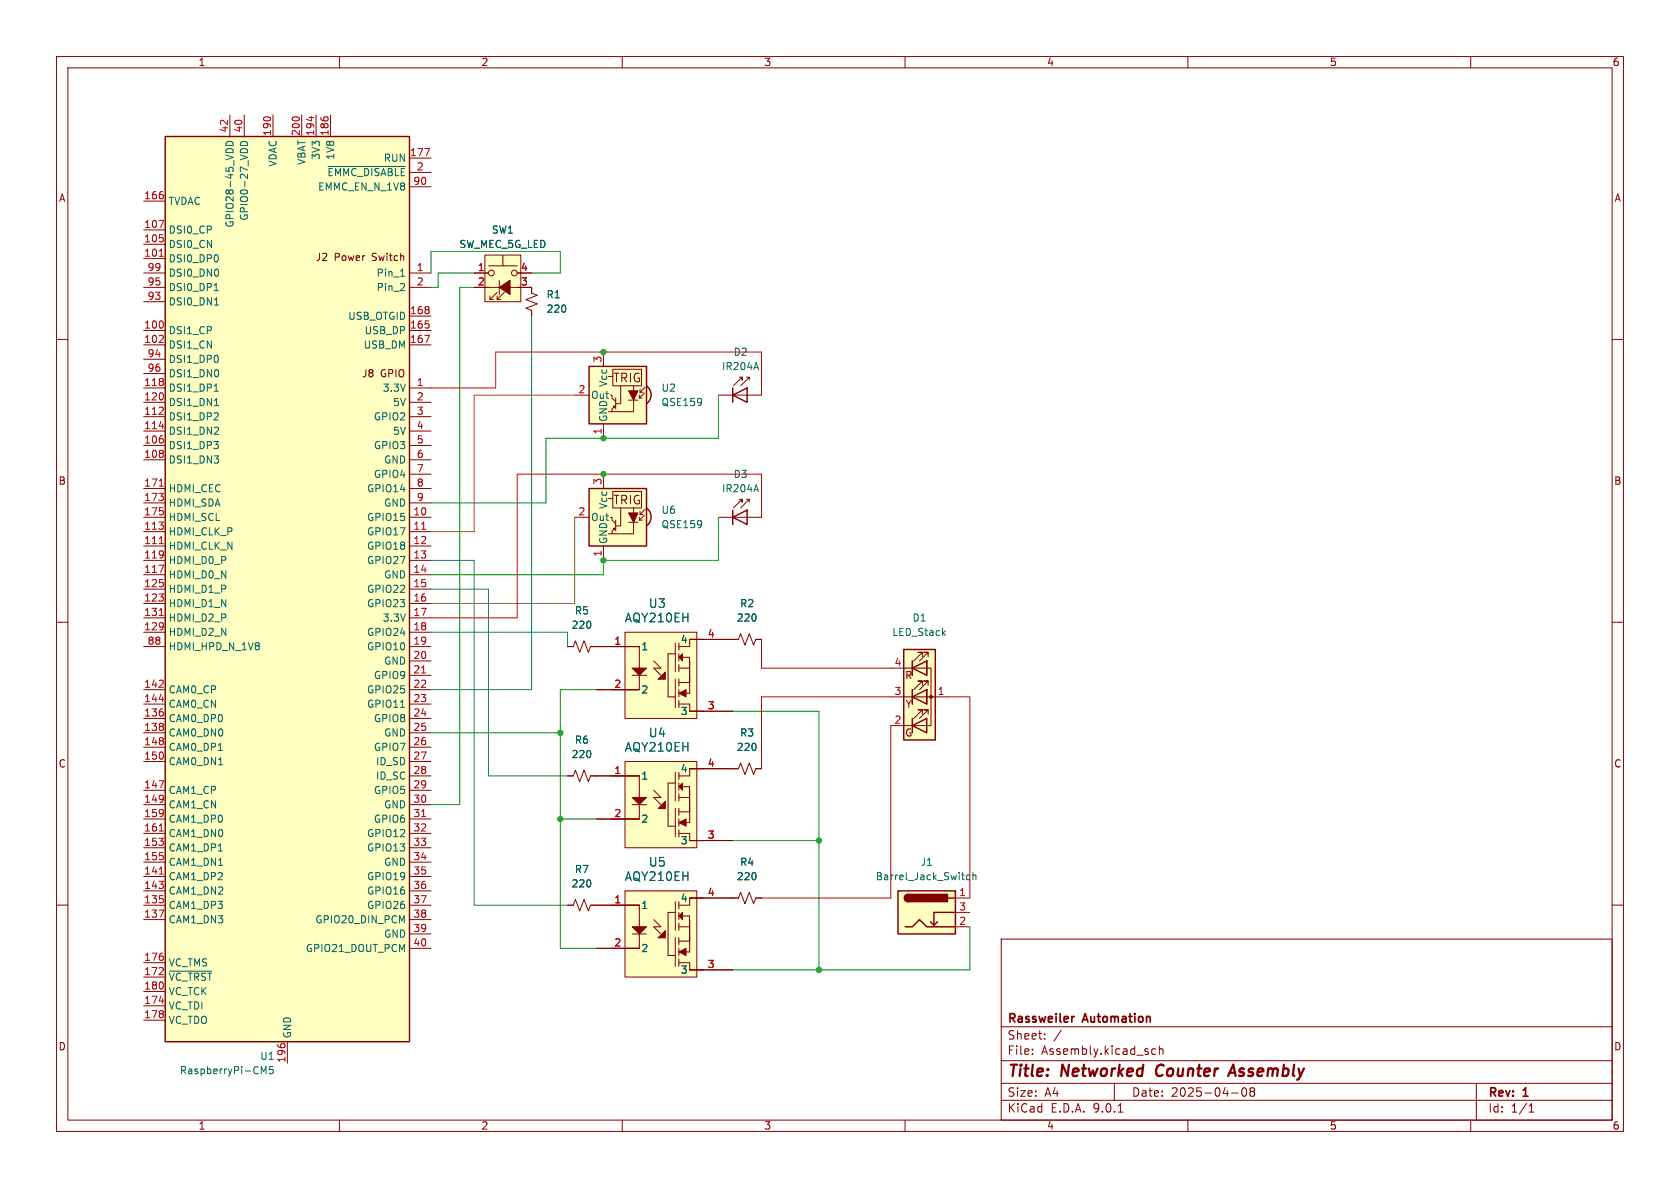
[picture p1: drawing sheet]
<svg xmlns="http://www.w3.org/2000/svg" width="297mm" height="210mm" viewBox="0 0 297 210" stroke-linecap="round" stroke-linejoin="round" font-family="sans-serif">
<g fill="none" stroke="#840000" stroke-width=".18">
<path d="M10 10h277v190h-277zM12 12h273v186h-273zM60 10v2M110 10v2M160 10v2M210 10v2M260 10v2M10 60h2M285 60h2M10 110h2M285 110h2M10 160h2"/>
<path d="M177 166h108v32h-108zM285 160h2M60 198v2M110 198v2M160 198v2M177 194.5h108M177 191.5h108M177 187.5h108M177 181.5h108M182.5 186.3v.1M182.5 185.5v.1M184.7 183.6v.1"/>
<path d="M184.7 182.8v.1M187.6 182.1l-1.3 2M197 191.5v3M197.7 196.6h.8M203.6 186.1l.3 .3 .4-.1M204.3 185.5l-.4-.1-.3 .3M205 185.5l.2-.1 .3 .1 .1 .9M205 184.9v1.5M210 198v2M217.7 193.2h1.2M219.7 192.4a.81 .81 0 0 0 .3 1.4l.2-.1 .2-.5-.2-.8M221 192.4v.3l.2 .2"/>
<path d="M221.2 192.9l-.2 .3v.5l.2 .1 .5-.1 .1-.2-.1-.4-.2-.2M221.2 192.9h.3M221.7 192.4l.1 .3-.3 .2M260 198v2M261 191.5v6.5M270.3 196.6h.9M270.3 195.5l.4-.4v1.5"/>
</g>
<path d="M204.7 188.5a1.27 1.27 0 0 0-.1 1.6M217.1 190.2l.9-2 .4 2M217.4 189.6h.9" fill="none" stroke="#840000" stroke-width=".4"/>
<path d="M189.9 179.7l-.3 .1" fill="none" stroke="#840000" stroke-width=".3"/>
<path d="M29.2 24.1h43.2v160.1h-43.2z" fill="#ffffc2"/>
<path d="M29.2 24.1h43.2v160.1h-43.2z" fill="none" stroke="#840000" stroke-width=".25"/>
<g fill="none" stroke="#840000" stroke-width=".18">
<path d="M25.4 35.6h3.8M40.6 20.3v3.8M43.2 20.3v3.8M48.3 20.3v3.8M53.3 20.3v3.8M55.9 20.3v3.8M58.4 20.3v3.8M72.4 27.9h3.8M72.4 30.5h3.8M72.4 33h3.8M25.4 48.3h3.8M25.4 50.8h3.8"/>
<path d="M25.4 58.4h3.8M25.4 40.6h3.8M25.4 43.2h3.8M25.4 45.7h3.8M25.4 53.3h3.8M57.5 44.8l.3 .2-.1 .3-.7 .7h.8M64.5 45.2l-.4 .2M71 45.2l.4 .2v.6M72.4 48.3h3.8M72.4 50.8h3.8M72.4 55.9h3.8M72.4 58.4h3.8"/>
<path d="M25.4 61h3.8M25.4 68.6h3.8M25.4 71.1h3.8M25.4 73.7h3.8M25.4 76.2h3.8M25.4 78.7h3.8M25.4 63.5h3.8M25.4 66h3.8M72.4 61h3.8M72.4 68.6h3.8M72.4 71.1h3.8M72.4 73.7h3.8"/>
<path d="M72.4 76.2h3.8M72.4 78.7h3.8M25.4 81.3h3.8M25.4 86.4h3.8M25.4 88.9h3.8M25.4 91.4h3.8M25.4 94h3.8M25.4 96.5h3.8M25.4 99.1h3.8M72.4 81.3h3.8M72.4 83.8h3.8M72.4 86.4h3.8"/>
<path d="M72.4 88.9h3.8M72.4 91.4h3.8M72.4 94h3.8M72.4 96.5h3.8M72.4 99.1h3.8M25.4 101.6h3.8M25.4 104.1h3.8M25.4 106.7h3.8M25.4 109.2h3.8M25.4 111.8h3.8M25.4 114.3h3.8M72.4 101.6h3.8"/>
<path d="M72.4 104.1h3.8M72.4 106.7h3.8M72.4 109.2h3.8M72.4 111.8h3.8M72.4 114.3h3.8M72.4 116.8h3.8M72.4 119.4h3.8M25.4 121.9h3.8M25.4 124.5h3.8M25.4 127h3.8M25.4 129.5h3.8M25.4 132.1h3.8"/>
<path d="M25.4 134.6h3.8M25.4 139.7h3.8M72.4 121.9h3.8M72.4 124.5h3.8M72.4 127h3.8M72.4 129.5h3.8M72.4 132.1h3.8M72.4 134.6h3.8M72.4 137.2h3.8M72.4 139.7h3.8M100.3 137.2h1l.4-1.1 .8 2.1 .8-2.1 .7 2.1 .4-1h1M25.4 142.2h3.8"/>
<path d="M25.4 144.8h3.8M25.4 147.3h3.8M25.4 149.9h3.8M25.4 152.4h3.8M25.4 154.9h3.8M25.4 157.5h3.8M72.4 142.2h3.8M72.4 144.8h3.8M72.4 147.3h3.8M72.4 149.9h3.8M72.4 152.4h3.8M72.4 154.9h3.8"/>
<path d="M72.4 157.5h3.8M25.4 160h3.8M25.4 162.6h3.8M25.4 170.2h3.8M25.4 172.7h3.8M25.4 175.3h3.8M25.4 177.8h3.8M72.4 160h3.8M72.4 162.6h3.8M72.4 165.1h3.8M72.4 167.6h3.8M25.4 180.3h3.8"/>
<path d="M50.8 184.2v3.8"/>
</g>
<g fill="none" stroke="#a90000" stroke-width=".18">
<path d="M28.1 39h.8l-.5 1.2M55 20.6v.8M75.1 26.3h.8l-.5 1.2M28.2 45.3h.7M28.8 59.4v.4M75.1 59.3h.8l-.5 1.2M28.1 60.5h.8M28.1 73.2h.8M28.2 75.4h.7M28.8 72.1v.4M28.1 99.9h.8l-.5 1.3M28.2 85.9h.7"/>
<path d="M28.2 96.1h.7M74.5 93.6h.8M28.2 108.8h.7M74.5 119h.8M28.1 121.5h.8M28.1 138h.8l-.5 1.3M28.2 123.6h.7M28.8 120.4v.4M28.2 146.9h.7M28.2 154.5h.7M74.5 144.4h.8M28.1 160.9h.8l-.5 1.2"/>
<path d="M28.1 172.3h.8M28.2 177h.7M28.8 171.2v.4"/>
</g>
<g fill="none" stroke="#006464" stroke-width=".18">
<path d="M40.1 25.1a.66 .66 0 0 1 .8-.1 .66 .66 0 0 1 .3 .7h-1.3zM42.7 25.1a.66 .66 0 0 1 .7-.1 .66 .66 0 0 1 .4 .7h-1.3zM58 29.4h13.7M37.9 51.4h.7M37.9 53.9h.7M70.8 51.4h.7M70.8 48.8h.7M71.5 50.2v.5M37.9 69.2h.7M37.9 71.7h.7M70.8 125h.7M29.9 171.7h7.5"/>
<path d="M71.1 162.8l.4-.9v1.2M46.2 188.5l.4 .9 .4-.9v1.3M48.2 188.5h-.6v.6l.2-.1 .4 .1 .1 .2-.1 .4-.1 .1-.5-.1"/>
</g>
<path d="M85.7 45.1h6.4v8.2h-6.4z" fill="#ffffc2"/>
<g fill="none" stroke="#840000" stroke-width=".18">
<path d="M83.8 50.8h10.2M83.8 48.3h2.6M85.7 45.1h6.4v8.2h-6.4zM86.4 47h5M86.6 52.3v.7h.6M87.9 52.3v.7h.6M87.9 51.7l-1.3 1.3M88.3 49.5v2.6M88.9 45.2v1.8M89.2 51.7l-1.3 1.3M91.4 48.3h2.6"/>
<circle cx="86.9" cy="48.3" r=".51"/>
<circle cx="90.9" cy="48.3" r=".51"/>
</g>
<path d="M88.3 50.8l1.9-1.3v2.6z" fill="#840000" stroke="#840000" stroke-width=".18"/>
<path d="M110.5 111.8h12.7v15.2h-12.7z" fill="#ffffc2"/>
<g fill="none" stroke="#840000" stroke-width=".18">
<path d="M94 50.8v1l1 .4-2 .8 2 .7-2 .8 1 .4v1M100.3 114.3h1l.4-1 .8 2 .8-2 .7 2 .4-1h8.6v7.6h-7.6M110.5 111.8h12.7v15.2h-12.7zM111.8 119.4h2.5M115.6 116.8l1.2 1.3h-1.2l1.2 1.3M119.4 115.6h-1.3v7.6h1.3M119.4 113.7v5M120 118.1h1.9M120 113.7v1.2M120 115.6v1.2M120 117.5v1.2M120 116.2h1.9"/>
<path d="M121.9 116.2v6.4h-1.9M121.9 116.8v3.9h-1.9M134.6 113h-1l-.4 1-.7-2-.8 2-.8-2-.3 1h-8.7v1.3h-1.9M119.4 120v5.1M120 120v1.3M120 121.9v1.3M120 123.8v1.3M120 124.5h1.9v1.2h7.6M100.3 160h1l.4-1 .8 2 .8-2 .7 2 .4-1h1"/>
</g>
<g fill="#840000" stroke="#840000" stroke-width=".18">
<path d="M111.8 118.1h2.5l-1.3 1.3z"/>
<path d="M116.4 120.1l1.2-1.3v1.3z"/>
<path d="M120 122.6l1.3-.7v1.3z"/>
<path d="M120.6 115.6v1.2l-.5-.6z"/>
</g>
<path d="M114.3 89.8a1.97 1.97 0 0 1 0 3.2l-1.2-1.6z" fill="#ffffc2" stroke="#ffffc2" stroke-width=".18"/>
<path d="M104.1 86.4h10.2v10.1h-10.2z" fill="#ffffc2"/>
<path d="M129.5 69.9l2.6-1.3v2.5zM129.5 68.6v2.5M104.1 86.4h10.2v10.1h-10.2zM114.3 89.8a1.97 1.97 0 0 1 0 3.2M129.5 91.4l2.6-1.2v2.5zM129.5 90.2v2.5" fill="none" stroke="#840000" stroke-width=".25"/>
<g fill="none" stroke="#840000" stroke-width=".18">
<path d="M127 69.9h7.6M130.7 66.7h.5v.5v-.5l-1.5 1.5M132 66.7h.5M132.5 67.2v-.5l-1.6 1.5M101.6 91.4h2.5M106.7 83.8v2.6M106.7 96.5v2.6M107.6 88.1h.7M107.9 91.4h.3v.5l.6 .7M108.3 86.9h5.1v2.9h-5.1zM108.5 93.3v.3h.2M108.8 93.2l-.6 .7v.5"/>
<path d="M108.8 91.9v2M109.7 89.8v3.2h-.9M111.1 92.3h1.7M112 89.8v4.6h-4.4M113 91.9h.5M113 91.4v.5M113.2 90.9h.5M113.2 90.4v.5M113.9 91.1l-.9 .8M114 90l-.8 .9M127 91.4h7.6M130.7 88.3h.5v.5v-.5l-1.5 1.5"/>
<path d="M132 88.3h.5M132.5 88.8v-.5l-1.6 1.5"/>
</g>
<path d="M111.1 90.7h1.7l-.8 1.6z" fill="#840000" stroke="#840000" stroke-width=".18"/>
<path d="M133.7 64.1l.4 1.2M133.7 85.7l.4 1.2" fill="none" stroke="#006464" stroke-width=".18"/>
<path d="M114.3 68.2a1.97 1.97 0 0 1 0 3.2l-1.2-1.6z" fill="#ffffc2" stroke="#ffffc2" stroke-width=".18"/>
<path d="M104.1 64.8h10.2v10.1h-10.2z" fill="#ffffc2"/>
<path d="M104.1 64.8h10.2v10.1h-10.2zM114.3 68.2a1.97 1.97 0 0 1 0 3.2" fill="none" stroke="#840000" stroke-width=".25"/>
<g fill="none" stroke="#840000" stroke-width=".18">
<path d="M101.6 69.9h2.5M106.7 62.2v2.6M106.7 74.9v2.6M107.6 66.5h.7M107.9 69.9h.3v.5l.6 .6M108.3 65.3h5.1v2.9h-5.1zM108.5 71.8v.2h.2M108.8 71.6l-.6 .7v.5M108.8 70.4v1.9M109.7 68.2v3.2h-.9M111.1 70.7h1.7M112 68.2v4.6h-4.4"/>
<path d="M113 70.4h.5M113 69.9v.5M113.2 69.3h.5M113.2 68.8v.5M113.9 69.5l-.9 .9M114 68.5l-.8 .8"/>
</g>
<path d="M111.1 69.1h1.7l-.8 1.6z" fill="#840000" stroke="#840000" stroke-width=".18"/>
<path d="M158.7 157.5h10.2v7.6h-10.2z" fill="#ffffc2"/>
<path d="M158.7 157.5h10.2v7.6h-10.2zM160.5 158.1a.64 .64 0 0 0-.6 .7 .64 .64 0 0 0 .6 .6M167.6 158.8h1.3M160 163.8h1.3l1.3-1.2 1.2 1.2h5.1M165.7 162.9l-.6 .7M168.9 161.3h-3.8v2.3l-.6-.7" fill="none" stroke="#840000" stroke-width=".25"/>
<g fill="#840000" stroke="#840000" stroke-width=".25">
<path d="M160.1 158.3l.4-.2v1.3a.63 .63 0 0 1-.6-.4 .63 .63 0 0 1 .2-.7z"/>
<path d="M160.5 158.1h7v1.3h-7z"/>
</g>
<path d="M168.9 158.8h2.5M168.9 161.3h2.5M168.9 163.8h2.5" fill="none" stroke="#840000" stroke-width=".18"/>
<path d="M171.4 154.7h-.3l-.3 .2 .2 .6h.4M172 154.8l.2-.1h.3v.8M172 154.2v1.3" fill="none" stroke="#006464" stroke-width=".18"/>
<path d="M110.5 134.6h12.7v15.3h-12.7z" fill="#ffffc2"/>
<g fill="none" stroke="#840000" stroke-width=".18">
<path d="M105.4 137.2h7.6v7.6h-7.6M110.5 134.6h12.7v15.3h-12.7zM115.6 139.7l1.2 1.3h-1.2l1.2 1.2M119.4 138.4h-1.3v7.7h1.3M119.4 136.5v5.1M120 136.5v1.3M120 138.4v1.3M120 139.1h1.9M121.9 139.1v6.3h-1.9M121.9 139.7v3.8h-1.9M129.5 135.9h-7.6v1.3h-1.9M111.8 142.2h2.5"/>
<path d="M119.4 142.9v5.1M120 141h1.9M120 140.3v1.3M120 142.9v1.2M120 144.8v1.3M120 146.7v1.3M120 147.3h1.9v1.3h7.6"/>
</g>
<g fill="#840000" stroke="#840000" stroke-width=".18">
<path d="M111.8 141h2.5l-1.3 1.2z"/>
<path d="M116.4 142.9l1.2-1.2v1.2z"/>
<path d="M120 145.4l1.3-.6v1.3z"/>
<path d="M120.6 138.4v1.3l-.5-.7z"/>
</g>
<path d="M110.5 157.5h12.7v15.2h-12.7z" fill="#ffffc2"/>
<g fill="none" stroke="#840000" stroke-width=".18">
<path d="M129.5 135.9h1.1l.3-1 .8 2 .8-2 .7 2 .4-1h1M110.5 157.5h12.7v15.2h-12.7zM119.4 159.4v5.1M120 159.4v1.3M134.6 158.8h-1l-.4 1-.7-2.1-.8 2.1-.8-2.1-.3 1.1h-8.7v1.2h-1.9M105.4 160h7.6v7.6h-7.6M111.8 165.1h2.5M115.6 162.6l1.2 1.2h-1.2l1.2 1.3M119.4 161.3h-1.3v7.6h1.3M119.4 165.7v5.1M120 163.8h1.9M120 161.3v1.3"/>
<path d="M120 163.2v1.3M120 165.7v1.3M120 167.6v1.3M120 169.5v1.3M120 161.9h1.9M120 168.3h1.9M120 170.2h1.9v1.3h7.6M121.9 161.9v6.4M121.9 162.6v3.8h-1.9"/>
</g>
<g fill="#840000" stroke="#840000" stroke-width=".18">
<path d="M111.8 163.8h2.5l-1.3 1.3z"/>
<path d="M116.4 165.8l1.2-1.3v1.3z"/>
<path d="M120 168.3l1.3-.7v1.3z"/>
<path d="M120.6 161.3v1.3l-.5-.7z"/>
</g>
<path d="M159.8 114.8h5.6v16h-5.6z" fill="#ffffc2"/>
<path d="M159.8 114.8h5.6v16h-5.6zM161.3 118.1l2.5-1.3v2.6zM161.3 116.8v2.6M161.3 123.2l2.5-1.3v2.6zM161.3 128.3l2.5-1.3v2.5zM161.3 121.9v2.6M161.3 127v2.5" fill="none" stroke="#840000" stroke-width=".25"/>
<g fill="none" stroke="#840000" stroke-width=".18">
<path d="M83.8 48.3h2.6M83.8 50.8h2.6M91.4 50.8h2.6v1M91.4 48.3h2.6M94 54.9v1M100.3 114.3h1M104.4 114.3h8.6M121.9 113h8.7M133.6 113h1M157.5 118.1h7.1v10.2h-7.1M161.3 116.8v2.6M163.1 116.1v-.8h-.8h.8l-1.6 1.5"/>
<path d="M163.8 116.8h.1M163.8 116.8v2.6zM164.1 116.1v-.8h-.8h.8l-1.5 1.5M100.3 137.2h1M104.4 137.2h8.6M105.4 121.9h7.6M121.9 125.7h7.6M121.9 135.9h8.7M133.6 135.9h1M157.5 123.2h10.1M161.3 121.9v2.6M163.1 121.2v-.8h-.8h.8l-1.6 1.5"/>
<path d="M163.1 126.2v-.7h-.8h.8l-1.6 1.5M163.8 121.9h.1M163.8 121.9v2.6zM164.1 121.2v-.8h-.8h.8l-1.5 1.5M164.1 126.2v-.7h-.8h.8l-1.5 1.5M105.4 144.8h7.6M121.9 148.6h7.6M121.9 158.8h8.7M133.6 158.8h1M100.3 160h1M104.4 160h8.6M105.4 167.6h7.6"/>
<path d="M121.9 171.5h7.6"/>
</g>
<circle cx="164.6" cy="123.2" r=".25" fill="#840000" stroke="#840000" stroke-width=".18"/>
<path d="M166.8 111.9l.3 .4M167.1 111.5l-.5 .5" fill="none" stroke="#006464" stroke-width=".18"/>
<path d="M76.2 48.3v-3.8h22.9v3.8h-5.1M83.8 48.3h-6.3v2.5h-1.3M83.8 50.8h-2.5v91.4h-5.1M127 69.9v7.6h-30.5v11.4h-20.3M127 91.4v7.7h-20.3v2.5h-30.5M76.2 129.5h22.9M105.4 121.9h-6.3v45.7h6.3M129.5 125.7h15.3v45.8M99.1 144.8h6.3M129.5 148.6h15.3M171.4 163.8v7.7h-41.9" fill="none" stroke="#009600" stroke-width=".18"/>
<path d="M94 55.9v66h-17.8M76.2 99.1h7.6v60.9h16.5M76.2 111.8h24.1v2.5M76.2 104.1h10.2v33.1h13.9" fill="none" stroke="#008484" stroke-width=".18"/>
<path d="M76.2 68.6h11.4v-6.4h47v7.7M134.6 91.4v-7.6h-43.2v25.4h-15.2" fill="none" stroke="#f00" stroke-width=".18"/>
<path d="M101.6 69.9h-17.8v24.1h-7.6M101.6 91.4v15.3h-25.4" fill="none" stroke="#848400" stroke-width=".18"/>
<path d="M134.6 113v5.1h22.9M157.5 123.2h-22.9v12.7M157.5 128.3v30.5h-22.9M167.6 123.2h3.8v35.6" fill="none" stroke="#c20000" stroke-width=".18"/>
<g fill="#009600" stroke="#009600" stroke-width=".18">
<circle cx="99.1" cy="129.5" r=".46"/>
<circle cx="99.1" cy="144.8" r=".46"/>
<circle cx="106.7" cy="99.1" r=".46"/>
<circle cx="106.7" cy="83.8" r=".46"/>
<circle cx="106.7" cy="77.5" r=".46"/>
<circle cx="106.7" cy="62.2" r=".46"/>
<circle cx="144.8" cy="171.5" r=".46"/>
<circle cx="144.8" cy="148.6" r=".46"/>
</g>
<g font-size="2.8" fill="#840000">
<text x="178" y="190.9">Title:</text>
<text x="187.7" y="190.9">Networked</text>
<text x="205.2" y="190.9">Counter</text>
<text x="219.1" y="190.9">Assembly</text>
</g>
<g font-size="2.1" fill="#840000">
<text x="108.3" y="67.8">TRIG</text>
<text x="108.3" y="89.4">TRIG</text>
<text x="178" y="184">Sheet:</text>
<text x="178" y="181.2">Rassweiler</text>
<text x="191.6" y="181.2">Automation</text>
<text x="178" y="186.7">File:</text>
<text x="184.1" y="186.7">Assembly.kicad_sch</text>
<text x="178" y="196.9">KiCad</text>
<text x="178" y="194.1">Size:</text>
<text x="184.7" y="194.1">A4</text>
<text x="185.7" y="196.9">E.D.A.</text>
<text x="193.3" y="196.9">9.0.1</text>
<text x="200" y="194.1">Date:</text>
<text x="207" y="194.1">2025-04-08</text>
<text x="263" y="194.3">Rev:</text>
<text x="263" y="196.9">Id:</text>
<text x="267.1" y="196.9">1/1</text>
<text x="269.4" y="194.3">1</text>
</g>
<g font-size="2.1" fill="#006464">
<text x="114.6" y="107.7">U3</text>
<text x="110.4" y="110.2">AQY210EH</text>
<text x="114.6" y="130.5">U4</text>
<text x="110.4" y="133.1">AQY210EH</text>
<text x="110.4" y="155.9">AQY210EH</text>
<text x="114.6" y="153.4">U5</text>
</g>
<g font-size="1.8" fill="#840000">
<text x="35" y="11.9">1</text>
<text x="85" y="11.9">2</text>
<text x="135" y="11.9">3</text>
<text x="185" y="11.9">4</text>
<text x="235" y="11.9">5</text>
<text x="285" y="11.9">6</text>
<text x="10.3" y="35.9">A</text>
<text x="285.3" y="35.9">A</text>
<text x="55.2" y="46.3">J2</text>
<text x="58.5" y="46.3">Power</text>
<text x="65.3" y="46.3">Switch</text>
<text x="63.9" y="66.9">J8</text>
<text x="67.3" y="66.9">GPIO</text>
<text x="10.3" y="85.9">B</text>
<text x="285.3" y="85.9">B</text>
<text x="159.9" y="120.2">R</text>
<text x="160" y="125.3">Y</text>
<text x="159.9" y="130.4">G</text>
<text x="10.3" y="135.9">C</text>
<text x="285.3" y="135.9">C</text>
<text x="10.3" y="185.9">D</text>
<text x="285.3" y="185.9">D</text>
<text x="35" y="199.9">1</text>
<text x="85" y="199.9">2</text>
<text x="135" y="199.9">3</text>
<text x="185" y="199.9">4</text>
<text x="235" y="199.9">5</text>
<text x="285" y="199.9">6</text>
</g>
<g font-size="1.8" fill="#a90000">
<text x="40.4" y="23.5" transform="rotate(-90 40.4 23.5)">42</text>
<text x="42.9" y="23.5" transform="rotate(-90 42.9 23.5)">40</text>
<text x="48" y="24.1" transform="rotate(-90 48 24.1)">190</text>
<text x="53.1" y="24.1" transform="rotate(-90 53.1 24.1)">200</text>
<text x="55.6" y="24.1" transform="rotate(-90 55.6 24.1)">194</text>
<text x="58.2" y="24.1" transform="rotate(-90 58.2 24.1)">186</text>
<text x="72.4" y="27.7">177</text>
<text x="25.4" y="35.3">166</text>
<text x="73" y="32.8">90</text>
<text x="73.6" y="30.2">2</text>
<text x="25.4" y="40.4">107</text>
<text x="25.4" y="42.9">105</text>
<text x="25.4" y="45.5">101</text>
<text x="26" y="48">99</text>
<text x="26" y="50.5">95</text>
<text x="26" y="53.1">93</text>
<text x="73.6" y="48">1</text>
<text x="73.6" y="50.5">2</text>
<text x="84.4" y="48">1</text>
<text x="84.4" y="50.5">2</text>
<text x="92" y="48">4</text>
<text x="92" y="50.5">3</text>
<text x="25.4" y="58.2">100</text>
<text x="72.4" y="55.6">168</text>
<text x="72.4" y="58.2">165</text>
<text x="25.4" y="60.7">102</text>
<text x="26" y="63.2">94</text>
<text x="26" y="65.8">96</text>
<text x="72.4" y="60.7">167</text>
<text x="106.4" y="64.2" transform="rotate(-90 106.4 64.2)">3</text>
<text x="25.4" y="68.3">118</text>
<text x="25.4" y="70.9">120</text>
<text x="73.6" y="68.3">1</text>
<text x="73.6" y="70.9">2</text>
<text x="102.2" y="69.6">2</text>
<text x="25.4" y="73.4">112</text>
<text x="25.4" y="75.9">114</text>
<text x="73.6" y="73.4">3</text>
<text x="73.6" y="75.9">4</text>
<text x="106.4" y="76.9" transform="rotate(-90 106.4 76.9)">1</text>
<text x="25.4" y="78.5">106</text>
<text x="25.4" y="81">108</text>
<text x="73.6" y="78.5">5</text>
<text x="73.6" y="81">6</text>
<text x="73.6" y="83.6">7</text>
<text x="25.4" y="86.1">171</text>
<text x="25.4" y="88.6">173</text>
<text x="73.6" y="86.1">8</text>
<text x="73.6" y="88.6">9</text>
<text x="106.4" y="85.8" transform="rotate(-90 106.4 85.8)">3</text>
<text x="25.4" y="91.2">175</text>
<text x="25.4" y="93.7">113</text>
<text x="73" y="91.2">10</text>
<text x="73" y="93.7">11</text>
<text x="102.2" y="91.2">2</text>
<text x="25.4" y="96.3">111</text>
<text x="25.4" y="98.8">119</text>
<text x="25.4" y="101.3">117</text>
<text x="73" y="96.3">12</text>
<text x="73" y="98.8">13</text>
<text x="73" y="101.3">14</text>
<text x="106.4" y="98.5" transform="rotate(-90 106.4 98.5)">1</text>
<text x="25.4" y="103.9">125</text>
<text x="25.4" y="106.4">123</text>
<text x="73" y="103.9">15</text>
<text x="73" y="106.4">16</text>
<text x="25.4" y="109">131</text>
<text x="25.4" y="111.5">129</text>
<text x="73" y="109">17</text>
<text x="73" y="111.5">18</text>
<text x="125" y="112.8">4</text>
<text x="26" y="114">88</text>
<text x="73" y="114">19</text>
<text x="73" y="116.6">20</text>
<text x="73" y="119.1">21</text>
<text x="108.5" y="114">1</text>
<text x="158" y="117.9">4</text>
<text x="25.4" y="121.7">142</text>
<text x="25.4" y="124.2">144</text>
<text x="73" y="121.7">22</text>
<text x="73" y="124.2">23</text>
<text x="108.5" y="121.7">2</text>
<text x="125" y="125.5">3</text>
<text x="158" y="122.9">3</text>
<text x="165.7" y="122.9">1</text>
<text x="25.4" y="126.7">136</text>
<text x="25.4" y="129.3">138</text>
<text x="25.4" y="131.8">148</text>
<text x="73" y="126.7">24</text>
<text x="73" y="129.3">25</text>
<text x="73" y="131.8">26</text>
<text x="158" y="128">2</text>
<text x="25.4" y="134.4">150</text>
<text x="73" y="134.4">27</text>
<text x="73" y="136.9">28</text>
<text x="108.5" y="136.9">1</text>
<text x="125" y="135.6">4</text>
<text x="25.4" y="139.4">147</text>
<text x="25.4" y="142">149</text>
<text x="73" y="139.4">29</text>
<text x="73" y="142">30</text>
<text x="25.4" y="144.5">159</text>
<text x="25.4" y="147.1">161</text>
<text x="25.4" y="149.6">153</text>
<text x="73" y="144.5">31</text>
<text x="73" y="147.1">32</text>
<text x="73" y="149.6">33</text>
<text x="108.5" y="144.5">2</text>
<text x="125" y="148.3">3</text>
<text x="25.4" y="152.1">155</text>
<text x="25.4" y="154.7">141</text>
<text x="73" y="152.1">34</text>
<text x="73" y="154.7">35</text>
<text x="25.4" y="157.2">143</text>
<text x="25.4" y="159.8">135</text>
<text x="73" y="157.2">36</text>
<text x="73" y="159.8">37</text>
<text x="108.5" y="159.8">1</text>
<text x="125" y="158.5">4</text>
<text x="169.5" y="158.5">1</text>
<text x="169.5" y="161">3</text>
<text x="25.4" y="162.3">137</text>
<text x="73" y="162.3">38</text>
<text x="73" y="164.8">39</text>
<text x="73" y="167.4">40</text>
<text x="108.5" y="167.4">2</text>
<text x="169.5" y="163.6">2</text>
<text x="25.4" y="169.9">176</text>
<text x="25.4" y="172.5">172</text>
<text x="125" y="171.2">3</text>
<text x="25.4" y="175">180</text>
<text x="25.4" y="177.5">174</text>
<text x="25.4" y="180.1">178</text>
<text x="50.5" y="188" transform="rotate(-90 50.5 188)">196</text>
</g>
<g font-size="1.8" fill="#006464">
<text x="49.1" y="29.6" transform="rotate(-90 49.1 29.6)">VDAC</text>
<text x="54.2" y="29.3" transform="rotate(-90 54.2 29.3)">VBAT</text>
<text x="56.7" y="28.3" transform="rotate(-90 56.7 28.3)">3V3</text>
<text x="59.3" y="28.3" transform="rotate(-90 59.3 28.3)">1V8</text>
<text x="67.7" y="28.8">RUN</text>
<text x="56.1" y="33.9">EMMC_EN_N_1V8</text>
<text x="57.8" y="31.3">~{EMMC_DISABLE}</text>
<text x="29.7" y="36.4">TVDAC</text>
<text x="29.7" y="41.5">DSI0_CP</text>
<text x="41.5" y="40.3" transform="rotate(-90 41.5 40.3)">GPIO28-45_VDD</text>
<text x="44" y="39.1" transform="rotate(-90 44 39.1)">GPIO0-27_VDD</text>
<text x="86.9" y="41.5">SW1</text>
<text x="29.7" y="44">DSI0_CN</text>
<text x="29.7" y="46.6">DSI0_DP0</text>
<text x="81.1" y="44">SW_MEC_5G_LED</text>
<text x="29.7" y="49.1">DSI0_DN0</text>
<text x="29.7" y="51.7">DSI0_DP1</text>
<text x="66.5" y="49.1">Pin_1</text>
<text x="66.5" y="51.7">Pin_2</text>
<text x="96.5" y="52.9">R1</text>
<text x="29.7" y="54.2">DSI0_DN1</text>
<text x="29.7" y="59.3">DSI1_CP</text>
<text x="61.5" y="56.7">USB_OTGID</text>
<text x="64.4" y="59.3">USB_DP</text>
<text x="96.5" y="55.5">220</text>
<text x="29.7" y="61.8">DSI1_CN</text>
<text x="29.7" y="64.4">DSI1_DP0</text>
<text x="64.2" y="61.8">USB_DM</text>
<text x="127.5" y="65.6">IR204A</text>
<text x="129.6" y="63.1">D2</text>
<text x="29.7" y="66.9">DSI1_DN0</text>
<text x="29.7" y="69.4">DSI1_DP1</text>
<text x="29.7" y="72">DSI1_DN1</text>
<text x="67.6" y="69.4">3.3V</text>
<text x="69.4" y="72">5V</text>
<text x="104.4" y="70.7">Out</text>
<text x="107.5" y="68.5" transform="rotate(-90 107.5 68.5)">Vcc</text>
<text x="116.8" y="72">QSE159</text>
<text x="116.8" y="69.4">U2</text>
<text x="29.7" y="74.5">DSI1_DP2</text>
<text x="29.7" y="77.1">DSI1_DN2</text>
<text x="66" y="74.5">GPIO2</text>
<text x="69.4" y="77.1">5V</text>
<text x="107.5" y="74.7" transform="rotate(-90 107.5 74.7)">GND</text>
<text x="29.7" y="79.6">DSI1_DP3</text>
<text x="29.7" y="82.1">DSI1_DN3</text>
<text x="66" y="79.6">GPIO3</text>
<text x="67.8" y="82.1">GND</text>
<text x="29.7" y="87.2">HDMI_CEC</text>
<text x="29.7" y="89.8">HDMI_SDA</text>
<text x="64.8" y="87.2">GPIO14</text>
<text x="66" y="84.7">GPIO4</text>
<text x="67.8" y="89.8">GND</text>
<text x="127.5" y="87.2">IR204A</text>
<text x="129.6" y="84.7">D3</text>
<text x="29.7" y="92.3">HDMI_SCL</text>
<text x="29.7" y="94.8">HDMI_CLK_P</text>
<text x="64.8" y="92.3">GPIO15</text>
<text x="64.8" y="94.8">GPIO17</text>
<text x="104.4" y="92.3">Out</text>
<text x="107.5" y="90.1" transform="rotate(-90 107.5 90.1)">Vcc</text>
<text x="116.8" y="93.6">QSE159</text>
<text x="116.8" y="91">U6</text>
<text x="29.7" y="97.4">HDMI_CLK_N</text>
<text x="29.7" y="99.9">HDMI_D0_P</text>
<text x="64.8" y="97.4">GPIO18</text>
<text x="64.8" y="99.9">GPIO27</text>
<text x="107.5" y="96.3" transform="rotate(-90 107.5 96.3)">GND</text>
<text x="29.7" y="102.5">HDMI_D0_N</text>
<text x="29.7" y="105">HDMI_D1_P</text>
<text x="29.7" y="107.5">HDMI_D1_N</text>
<text x="64.8" y="105">GPIO22</text>
<text x="64.8" y="107.5">GPIO23</text>
<text x="67.8" y="102.5">GND</text>
<text x="130.7" y="107.5">R2</text>
<text x="29.7" y="110.1">HDMI_D2_P</text>
<text x="29.7" y="112.6">HDMI_D2_N</text>
<text x="64.8" y="112.6">GPIO24</text>
<text x="67.6" y="110.1">3.3V</text>
<text x="101" y="111.4">220</text>
<text x="101.5" y="108.8">R5</text>
<text x="120.3" y="113.9">4</text>
<text x="130.2" y="110.1">220</text>
<text x="157.7" y="112.6">LED_Stack</text>
<text x="161.2" y="110.1">D1</text>
<text x="29.7" y="115.2">HDMI_HPD_N_1V8</text>
<text x="64.8" y="115.2">GPIO10</text>
<text x="67.8" y="117.7">GND</text>
<text x="113.3" y="115.2">1</text>
<text x="29.7" y="122.8">CAM0_CP</text>
<text x="29.7" y="125.3">CAM0_CN</text>
<text x="64.8" y="122.8">GPIO25</text>
<text x="64.8" y="125.3">GPIO11</text>
<text x="66" y="120.2">GPIO9</text>
<text x="113.3" y="122.8">2</text>
<text x="29.7" y="127.9">CAM0_DP0</text>
<text x="29.7" y="130.4">CAM0_DN0</text>
<text x="66" y="127.9">GPIO8</text>
<text x="67.8" y="130.4">GND</text>
<text x="101.5" y="131.7">R6</text>
<text x="120.3" y="126.6">3</text>
<text x="130.7" y="130.4">R3</text>
<text x="29.7" y="132.9">CAM0_DP1</text>
<text x="29.7" y="135.5">CAM0_DN1</text>
<text x="66" y="132.9">GPIO7</text>
<text x="66.4" y="135.5">ID_SD</text>
<text x="101" y="134.2">220</text>
<text x="120.3" y="136.8">4</text>
<text x="130.2" y="132.9">220</text>
<text x="29.7" y="140.6">CAM1_CP</text>
<text x="29.7" y="143.1">CAM1_CN</text>
<text x="66" y="140.6">GPIO5</text>
<text x="66.4" y="138">ID_SC</text>
<text x="67.8" y="143.1">GND</text>
<text x="113.3" y="138">1</text>
<text x="29.7" y="145.6">CAM1_DP0</text>
<text x="29.7" y="148.2">CAM1_DN0</text>
<text x="64.8" y="148.2">GPIO12</text>
<text x="66" y="145.6">GPIO6</text>
<text x="113.3" y="145.6">2</text>
<text x="120.3" y="149.5">3</text>
<text x="29.7" y="150.7">CAM1_DP1</text>
<text x="29.7" y="153.3">CAM1_DN1</text>
<text x="29.7" y="155.8">CAM1_DP2</text>
<text x="64.8" y="150.7">GPIO13</text>
<text x="64.8" y="155.8">GPIO19</text>
<text x="67.8" y="153.3">GND</text>
<text x="101.5" y="154.5">R7</text>
<text x="130.2" y="155.8">220</text>
<text x="130.7" y="153.3">R4</text>
<text x="154.7" y="155.8">Barrel_Jack_Switch</text>
<text x="162.6" y="153.3">J1</text>
<text x="29.7" y="158.3">CAM1_DN2</text>
<text x="29.7" y="160.9">CAM1_DP3</text>
<text x="64.8" y="158.3">GPIO16</text>
<text x="64.8" y="160.9">GPIO26</text>
<text x="101" y="157.1">220</text>
<text x="113.3" y="160.9">1</text>
<text x="120.3" y="159.6">4</text>
<text x="29.7" y="163.4">CAM1_DN3</text>
<text x="55.7" y="163.4">GPIO20_DIN_PCM</text>
<text x="67.8" y="166">GND</text>
<text x="29.7" y="171">VC_TMS</text>
<text x="29.7" y="173.6">~{VC_TRST}</text>
<text x="54" y="168.5">GPIO21_DOUT_PCM</text>
<text x="113.3" y="168.5">2</text>
<text x="120.3" y="172.3">3</text>
<text x="29.7" y="176.1">VC_TCK</text>
<text x="29.7" y="178.7">VC_TDI</text>
<text x="29.7" y="181.2">VC_TDO</text>
<text x="51.7" y="183.6" transform="rotate(-90 51.7 183.6)">GND</text>
<text x="31.7" y="190.1">RaspberryPi-CM5</text>
<text x="45.9" y="187.6">U1</text>
</g>
</svg>
